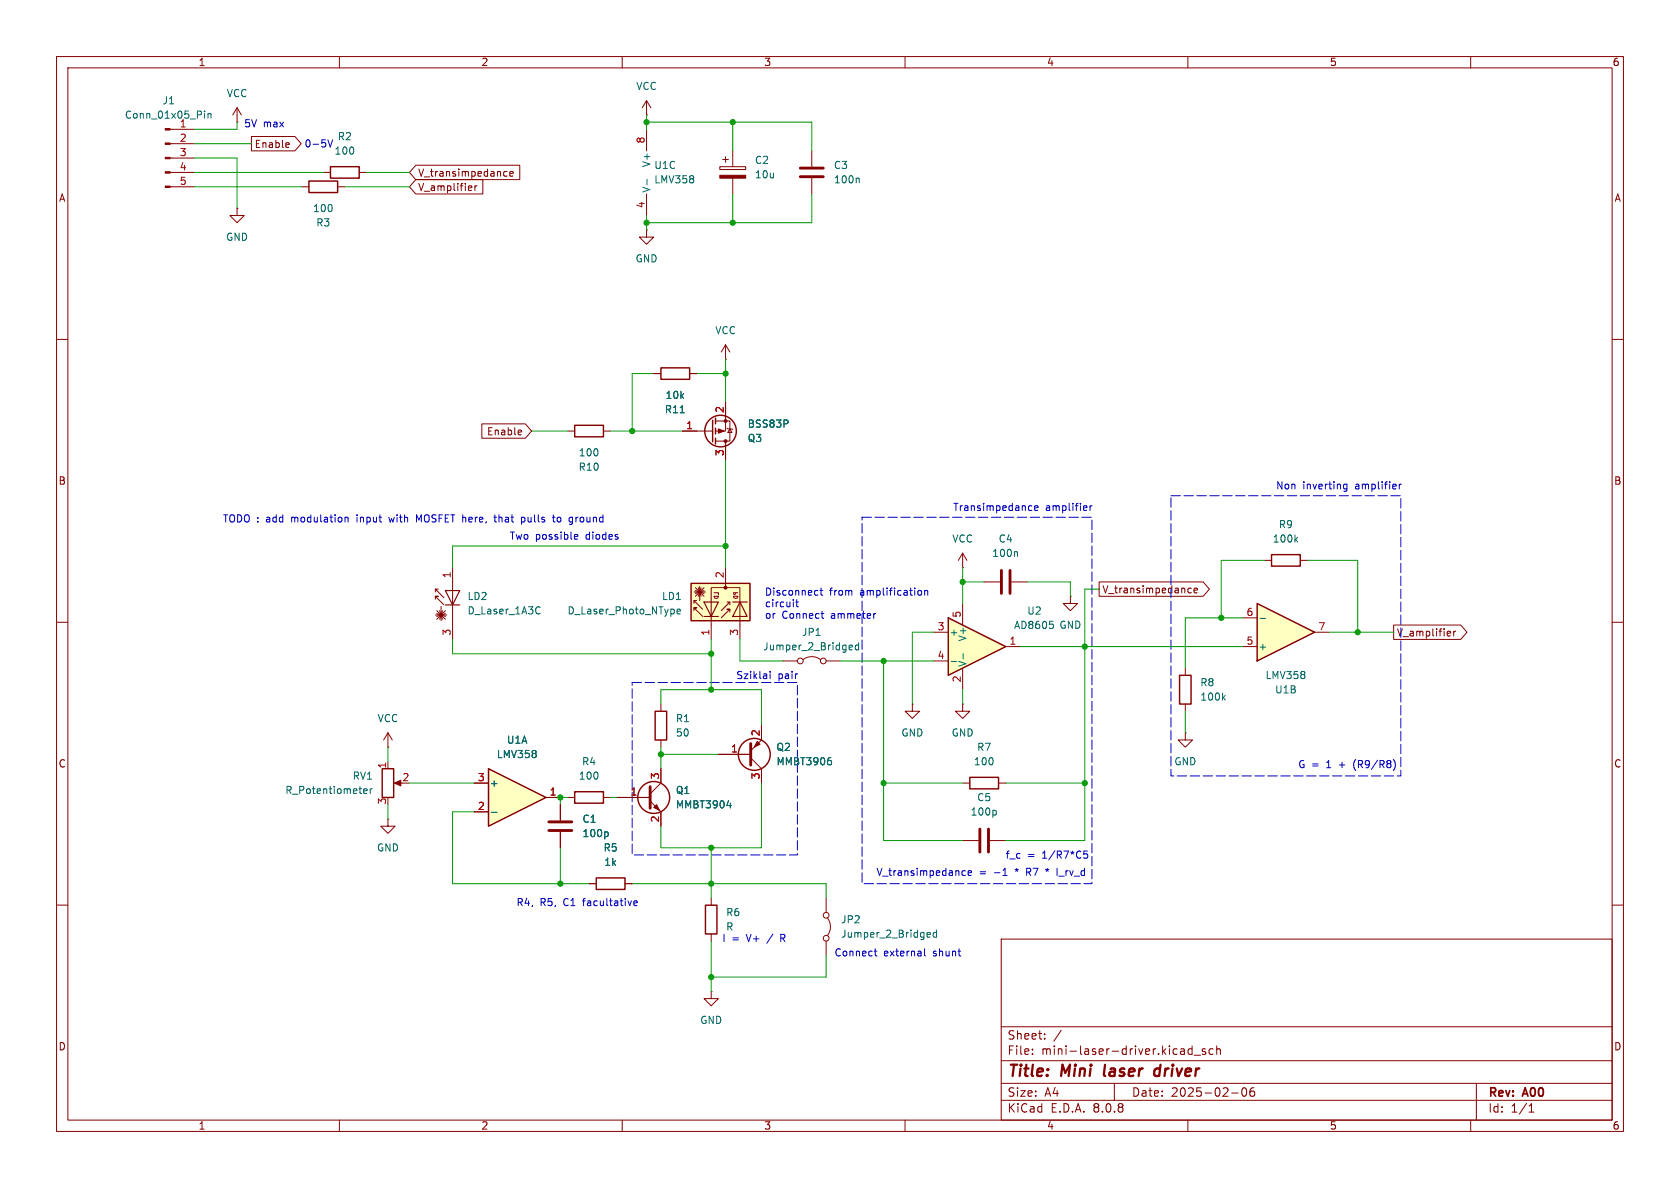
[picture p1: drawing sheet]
<svg xmlns="http://www.w3.org/2000/svg" width="297mm" height="210mm" viewBox="0 0 297 210" stroke-linecap="round" stroke-linejoin="round" font-family="sans-serif">
<g fill="none" stroke="#840000" stroke-width=".18">
<path d="M10 10h277v190h-277zM12 12h273v186h-273zM41.9 19.1l-.8 1.2M41.9 19.1v2.5M41.9 19.1l.8 1.2M60 10v2M110 10v2M114.3 17.8l-.8 1.3M114.3 17.8v2.5M114.3 17.8l.8 1.3M160 10v2M210 10v2"/>
<path d="M260 10v2M30.1 33h4.2M30.1 30.5h4.2M30.1 27.9h4.2M30.1 25.4h4.2M30.1 22.9h4.2M41.9 21.6h.1M114.3 20.3h.1M143.5 26.7v2.8M143.5 31.5v2.8M10 60h2M100.3 76.2h1.3"/>
<path d="M106.7 76.2h1.2M285 60h2M170.2 97.8l-.8 1.3M170.2 97.8v2.5M170.2 97.8l.7 1.3M10 110h2M170.2 100.3h.1M285 110h2M99.1 142.2v2.8M99.1 147.1v2.8M10 160h2M177 166h108v32h-108z"/>
<path d="M285 160h2M60 198v2M110 198v2M160 198v2M177 194.5h108M177 191.5h108M177 187.5h108M177 181.5h108M182.5 186.3v.1M182.5 185.5v.1M184.7 183.6v.1M184.7 182.8v.1"/>
<path d="M187.6 182.1l-1.3 2M197 191.5v3M210 198v2M210.7 184.9v1.5M210.7 185.5l-.4-.1-.3 .3v.4l.2 .2h.5M211.1 186.5h1.1M213.1 185.5l-.4-.1-.2 .2 .1 .2 .5 .2v.3h-.6M214.5 185.5l-.5-.1-.3 .3v.4l.2 .2h.6M215.1 185.5l.2-.1 .4 .1v.9M215.1 184.9v1.5M217.7 193.2h1.2M219.7 192.4l.2-.1a.81 .81 0 0 1 .6 .6 .81 .81 0 0 1-.3 .8l-.2 .1a.81 .81 0 0 1-.3-1.4z"/>
<path d="M221.7 192.3a.59 .59 0 0 0-.7 .6v.6l.1 .2 .4 .1 .2-.1 .1-.5-.1-.3h-.5l-.2 .3M260 198v2M261 191.5v6.5M270.3 196.6h.9M270.3 195.5l.4-.4v1.5"/>
</g>
<path d="M195.4 188.2l-.2 1.9M205.1 189a.66 .66 0 0 0-1 .3l-.1 .5 .2 .3 .1 .1 .6-.1M205.2 188.2l-.3 2" fill="none" stroke="#840000" stroke-width=".4"/>
<path d="M141.5 31.2h4M141.5 29.7h4M97 146.8h4.1M97 145.3h4.1" fill="none" stroke="#840000" stroke-width=".51"/>
<path d="M36.2 19.6v.2M36.2 20.1v.8M36.8 20.1v.8M36.8 20.2l.2-.1h.3v.8M151.7 31.5l.2 .2v.6M107.3 147.1l.2 .2v.4l-.2 .2" fill="none" stroke="#006464" stroke-width=".18"/>
<path d="M101.6 75.2h5.1v2h-5.1z" fill="none" stroke="#840000" stroke-width=".25"/>
<g fill="#840000" stroke="#840000" stroke-width=".18">
<path d="M29.2 32.9h.9v.2h-.9z"/>
<path d="M29.2 30.4h.9v.2h-.9z"/>
<path d="M29.2 27.8h.9v.3h-.9z"/>
<path d="M29.2 25.3h.9v.2h-.9z"/>
<path d="M29.2 22.7h.9v.3h-.9z"/>
</g>
<path d="M86.4 135.9l10.1 5.1-10.1 5.1z" fill="#ffffc2"/>
<path d="M86.4 135.9l10.1 5.1-10.1 5.1z" fill="none" stroke="#840000" stroke-width=".25"/>
<path d="M83.8 138.4h2.6M83.8 143.5h2.6M96.5 141h2.6" fill="none" stroke="#840000" stroke-width=".18"/>
<path d="M86.9 143.6h1" fill="none" stroke="#006464" stroke-width=".18"/>
<path d="M122.2 103.1h10.4v6.6h-10.4z" fill="#ffffc2"/>
<g fill="#840000" stroke="#840000" stroke-width=".18">
<path d="M133.9 131.1l.5 .5-1.1 .5z"/>
<path d="M69.7 138.4l1.2-.5v1z"/>
<circle cx="128.3" cy="103.9" r=".25"/>
</g>
<g fill="none" stroke="#840000" stroke-width=".18">
<path d="M41.9 36.8v1.3h1.3l-1.3 1.3-1.3-1.3h1.3M41.9 36.8h.1M53.3 33h1.3M59.7 33h1.3M114.3 22.9v3.8M114.3 34.3v3.8M77 105.9v-.5h.5h-.5l1.5 1.5M77 108.7h2M77 104.1v.5M77.2 108l1.5 1.5M77.2 108.5l1.5 .5M77.5 104.1h-.5l1.5 1.6"/>
<path d="M77.7 108l.5 1.5M78 107.2v2.5M78.2 108l-.5 1.5M78.7 108l-1.5 1.5M78.7 108.5l-1.5 .5M80 100.3v12.7M122.7 108v-.6h.5h-.5l1.5 1.6M122.7 104.6h2M122.7 106.2v.5M122.9 103.9l1.6 1.5M122.9 104.4l1.6 .5M123.2 106.2h-.5l1.5 1.5"/>
<path d="M123.4 103.9l.6 1.5M123.7 103.6v2.6M124 103.9l-.6 1.5M124.5 103.9l-1.6 1.5M124.5 104.4l-1.6 .5M125.7 113v-9.1h5.1v9.1M126.2 104.8h.8v.4M126.2 105.4h.8l-.1 .3-.3 .1-.2-.1zM128.3 100.3v3.6M128.5 106.4h.5l-1.5 1.6M129 108.2v-.5h-.5h.5l-1.5 1.5M129 106.4v.5"/>
<path d="M129.7 104.9l.2 .2 .1-.2M129.7 105.4h.7l-.1 .3-.3 .1-.2-.1zM129.7 104.8h.7M138.4 116.8h2.6M142 116.6a2.54 2.54 0 0 1 3 0M146 116.8h2.6M174 102.9h2.8M178.8 102.9h2.8M189.2 105.4v1.3h1.3l-1.3 1.3-1.2-1.3h1.2M189.2 105.4h.1M68.6 132.1h.1M68.6 129.5v2.6"/>
<path d="M68.6 134.6v1.3M68.6 129.5l-.8 1.3M68.6 129.5l.7 1.3M70.1 138.4h1M127 133.4h5.7M132.7 134l1.9 1.9v2.5M134.6 128.3v2.5l-1.9 1.9M68.6 144.8v1.3h1.2l-1.2 1.2-1.3-1.2h1.3M68.6 144.8h.1M100.3 141h1.3M106.7 141h1.2M125.7 158.8v1.2"/>
<path d="M146 158.8v2.5M125.7 175.3v1.2h1.3l-1.3 1.3-1.2-1.3h1.2M125.7 175.3h.1M125.7 165.1v1.3M146 166.4v2.5M146.3 162.3a2.54 2.54 0 0 1 0 3.1"/>
<circle cx="141.5" cy="116.8" r=".51"/>
<circle cx="145.5" cy="116.8" r=".51"/>
<circle cx="146.1" cy="161.8" r=".51"/>
<circle cx="146.1" cy="165.9" r=".51"/>
</g>
<path d="M78.7 104.4h2.6l-1.3 2.5zM78.7 106.9h2.6M124.5 106.4h2.5l-1.3 2.6zM124.5 109h2.5M129.5 106.4h2.6M130.8 106.4l1.3 2.6h-2.6z" fill="none" stroke="#840000" stroke-width=".2"/>
<g fill="none" stroke="#840000" stroke-width=".25">
<path d="M54.6 32h5.1v2h-5.1zM122.2 103.1h10.4v6.6h-10.4zM67.6 135.9h2v5.1h-2zM101.6 140h5.1v2h-5.1zM124.7 160h2v5.1h-2z"/>
<circle cx="133.3" cy="133.3" r="2.82"/>
</g>
<g fill="none" stroke="#006464" stroke-width=".18">
<path d="M114.4 31.7v1M179.7 97.5l.2 .2v.7M95.1 107.3l.4 .1M95.5 108.4l-.4 .1M119.7 108.1l.6-.1-.1-.3h-.3l-.2 .2 .1 .6h.4M150.2 114.8h.4M150.2 114.1l.3-.1 .2 .3-.6 .2M151.8 114.1l-.4-.1-.2 .3 .1 .5h.5M151.8 113.6v1.3M64.3 139.9l.6-.2-.1-.2-.3-.1-.2 .2 .1 .6h.4M65.4 139.4v.9M65.8 139.4l-.4 .3"/>
<path d="M146.6 133.9h.3M146.8 134.4l.2 .3v.3l-.2 .2M163.9 165.6h.5M163.9 164.9l.4-.1 .2 .3-.6 .2M165.6 164.9l-.4-.1-.2 .3 .1 .5h.5M165.6 164.4v1.3"/>
</g>
<path d="M177 100.8v4.1M178.6 100.8v4.1M132.7 131.4v3.9" fill="none" stroke="#840000" stroke-width=".51"/>
<path d="M167.6 109.2l10.2 5.1-10.2 5.1z" fill="#ffffc2"/>
<g fill="none" stroke="#840000" stroke-width=".25">
<path d="M116.8 65h5.1v2.1h-5.1zM224.8 98h5.1v2.1h-5.1zM167.6 109.2l10.2 5.1-10.2 5.1zM115.8 125.7h2.1v5.1h-2.1zM171.4 137.4h5.1v2h-5.1zM105.4 155.2h5.1v2h-5.1z"/>
<circle cx="115.6" cy="141" r="2.82"/>
</g>
<g fill="none" stroke="#840000" stroke-width=".18">
<path d="M127.3 29.5h4.5v.5h-4.5zM127.8 28.2h1M128.3 27.7v1M129.5 26.7v2.8M129.5 31.5v2.8M115.6 66h1.2M121.9 66h1.3M128.3 63.5h.1M128.3 61v2.5M128.3 61l-.8 1.2M128.3 61l.7 1.2M223.5 99.1h1.3"/>
<path d="M229.9 99.1h1.2M165.1 111.8h2.5M165.1 116.8h2.5M170.2 106.7v3.8M170.2 118.1v3.8M177.8 114.3h2.5M116.8 124.5v1.2M116.8 130.8v1.3M116.8 135.9v2.5l-1.9 1.9M161.3 124.5v1.2h1.3l-1.3 1.3-1.3-1.3h1.3M161.3 124.5h.1M170.2 124.5v1.2h1.2l-1.2 1.3-1.3-1.3h1.3"/>
<path d="M170.2 124.5h.1M170.2 138.4h1.2M176.5 138.4h1.3M209.5 129.5v1.3h1.3l-1.3 1.3-1.2-1.3h1.2M209.5 129.5h.1M104.1 156.2h1.3M109.2 141h5.7M110.5 156.2h1.3M114.9 141.6l1.9 1.9v2.6M170.2 148.6h2.8M175 148.6h2.8"/>
</g>
<path d="M120.3 73h.7M229.1 95.3l.3 .5M229.4 95l-.5 .5M168.2 116.9h.9M170.3 115.5v1M185.6 109.8h.6M186.1 110.4l.1 .2-.1 .4M128.5 142.4h.8M129.1 142v.8M175.9 143.2l.2 .3v.3l-.2 .3" fill="none" stroke="#006464" stroke-width=".18"/>
<path d="M114.9 139.1v3.8M173.2 146.6v4M174.8 146.6v4" fill="none" stroke="#840000" stroke-width=".51"/>
<g fill="#840000" stroke="#840000" stroke-width=".18">
<path d="M115.6 142.7l.5-.5 .5 1.1z"/>
<path d="M127.3 31h4.5v.5h-4.5z"/>
</g>
<path d="M222.2 106.7l10.2 5.1-10.2 5z" fill="#ffffc2"/>
<g fill="none" stroke="#840000" stroke-width=".25">
<path d="M58.4 29.5h5.1v2h-5.1zM126 74.3v3.8M126.5 73.9v1M126.5 75.7v1M126.5 77.5v1M208.5 119.4h2.1v5.1h-2.1zM222.2 106.7l10.2 5.1-10.2 5z"/>
<circle cx="127.4" cy="76.2" r="2.79"/>
</g>
<g fill="none" stroke="#840000" stroke-width=".18">
<path d="M44.4 24.1h7.7l1.1 1.3-1.1 1.3h-7.7zM51 25.2l.1 .3-.6 .1M51.1 26l-.1 .1M57.1 30.5h1.3M63.5 30.5h1.3M73.5 31.7h11.9v2.6h-11.9l-1.1-1.3zM73.5 29.2h18.4v2.6h-18.4l-1.1-1.3zM83.2 32.8l.2 .3-.6 .2M83.4 33.6l-.2 .1M84 32.8v.9M84.3 32.8l-.3 .3M89.1 31l.2 .2 .3-.1"/>
<path d="M89.6 30.4l-.3-.1-.2 .1M90.1 30.7l.6-.1v-.2l-.4-.1-.2 .2 .1 .6h.5M114.3 40.6v1.3h1.3l-1.3 1.3-1.3-1.3h1.3M114.3 40.6h.1M85.2 74.9h7.7l1.1 1.3-1.1 1.3h-7.7zM92 76l.2 .3-.6 .1M92.1 76.8l-.1 .1M115.6 66h1.2M120.6 76.2h5.4M121.9 66h1.3M126.5 74.4h2.5v3.6h-2.5M128.3 71.1v5.1h-1.8"/>
<path d="M128.3 78v3.3M128.5 75.7l.2 .1h.7l.1 .1M129 75.8l.4 .7h-.7zM194.3 102.9h18.4l1.1 1.2-1.1 1.3h-18.4zM209.5 118.1v1.3M210.1 104.7l.1 .1 .4-.1M210.6 104h-.4l-.1 .1M211.1 104.4l.6-.1-.1-.3h-.3l-.2 .1 .1 .6h.4M219.7 114.3h2.5M219.7 109.2h2.5M232.4 111.8h2.5M246.4 110.5h11.8l1.1 1.3-1.1 1.2h-11.8z"/>
<path d="M256.3 111.6l.2 .3-.7 .1M256.4 112.4h-.1M257 111.6v.8M257.4 111.6l-.4 .2M83.8 138.4h2.6M116.8 135.9v2.5M127 133.4h5.7M134.6 128.3v2.5M134.6 135.9v2.5M209.5 124.5v1.2M83.8 143.5h2.6M96.5 141h2.6"/>
<path d="M99.1 142.2v2.8M99.1 147.1v2.8M104.1 156.2h1.3M109.2 141h5.7M110.5 156.2h1.3M116.8 143.5v2.6"/>
</g>
<path d="M120.3 73h.7M139.3 74.4v.4M222.8 109.3h.9M146.6 133.9h.3M146.8 134.4l.2 .3v.3l-.2 .2M216.3 123.3l.3 .5M216.6 122.9l-.5 .5M86.9 143.6h1M107.3 147.1l.2 .2v.4l-.2 .2M128.5 142.4h.8M129.1 142v.8" fill="none" stroke="#006464" stroke-width=".18"/>
<g fill="#840000" stroke="#840000" stroke-width=".18">
<path d="M127 75.8l1 .4-1 .4z"/>
<circle cx="128.3" cy="74.4" r=".25"/>
<circle cx="128.3" cy="78" r=".25"/>
</g>
<g fill="none" stroke="#0000c2" stroke-width=".18">
<path d="M58 24.7l.4 1.3 .4-1.3M61 91.4v.9M61 91.6l.2-.2 .3 .1v.8M68.7 91.4l.3 .9M74.1 91.9l-.5-.9v1.3M87.3 91.4h.5M87.5 91v1.1l.3 .2M92.2 91.5l.4-.1 .2 .3-.1 .5h-.5M97.6 91.4h.5M97.8 91v1.1l.3 .2M98.9 91.4l-.3 .1-.1 .2 .1 .5 .3 .1M101.6 95.3h.5"/>
<path d="M101.6 94.5h.4l.2 .3-.7 .1M101.8 91.4v.9M102.1 91.4l-.3 .3M182.1 89.4l.3 .1M182.4 90.2h-.3M182.9 89.8l.6-.1-.1-.2-.3-.1-.2 .2 .1 .6h.4M192.1 89.5l.1 .2-.6 .1M192.7 89.4v.8M193.1 89.4l-.4 .2M238.1 85.6v1l-.2 .3-.3-.1M238.1 85.6h-.3l-.3 .2 .1 .6h.5M247.4 85.6v.8"/>
<path d="M247.7 85.6l-.3 .2M136.2 118.7v.1M136.2 119.1v.9M140.7 106.4h.5M140.9 106v1.1l.3 .2M144.2 104.4h.4M144.6 105.2h-.4M145 104.4h.4M145.1 108.5h.5M145.1 103.9v1.1l.3 .2M145.4 109.2l.2 .1M154.8 108.5h-.2"/>
<path d="M162.4 104.4h.3l.2 .2v.5l-.2 .1h-.3M163.5 104.5l.2-.1h.3v.8M163.5 104.4v.8M246.4 134.3a1.49 1.49 0 0 1 0 1.8M112.1 159.7l.6-.1-.1-.3-.4-.1-.1 .2v.6h.5M170.1 154.6l.2 .2 .4-.1M170.7 154l-.4-.1-.2 .1M171.2 154.3l.6-.1-.1-.2-.4-.1-.1 .2v.6h.5M177.3 154.8h.7M177.6 153.7l.1-.2v1.3M184.8 153.7l.3 .1-.2 .2M186.9 153.5v1.3"/>
<path d="M187.2 154.9h.9M192.2 150.4h-.6v.6l.2-.1 .4 .1 .1 .2-.1 .4-.1 .1-.5-.1M154.5 168.1h.5M154.7 167.7v1.1l.3 .2M163.4 167.7v1.1l.2 .2"/>
</g>
<path d="M152.4 91.4h40.6v64.8h-40.6zM207 87.6h40.6v49.6h-40.6zM111.8 120.7h29.2v30.4h-29.2z" fill="none" stroke="#0000c2" stroke-width=".18" stroke-dasharray="1.7 .6"/>
<g fill="none" stroke="#009600" stroke-width=".18">
<path d="M34.3 27.9h7.6v8.9M34.3 25.4h10.1M34.3 33h19M34.3 30.5h22.8M41.9 21.6v1.3h-7.6M61 33h11.4M64.8 30.5h7.6M114.3 21.6h29.2v5.1M114.3 20.3v2.6M114.3 38.1v2.5M129.5 21.6v5.1M129.5 34.3v5.1"/>
<path d="M143.5 34.3v5.1h-29.2M94 76.2h6.3M107.9 76.2h12.7M115.6 66h-3.8v10.2M123.2 66h5.1M128.3 63.5v7.6M128.3 81.3v19M128.3 96.5h-48.3v3.8M223.5 99.1h-7.6v10.1M231.1 99.1h8.9v12.7M80 113v2.6h45.7M125.7 113v8.9"/>
<path d="M130.8 113v3.8h7.6M148.6 116.8h16.5M156.2 116.8v31.8h14M165.1 111.8h-3.8v12.7M170.2 100.3v6.4M170.2 102.9h3.8M180.3 114.3h39.4M181.6 102.9h7.6v2.5M194.3 104.1h-2.5v44.5h-14M219.7 109.2h-10.2v8.9M234.9 111.8h11.5M68.6 132.1v2.5"/>
<path d="M72.4 138.4h11.4M116.8 124.5v-2.6h17.8v6.4M116.8 132.1v3.8M116.8 133.4h10.2M134.6 138.4v11.5h-17.8v-3.8M156.2 138.4h14M170.2 121.9v2.6M177.8 138.4h14M209.5 125.7v3.8M68.6 142.2v2.6M83.8 143.5h-3.8v12.7h24.1M99.1 149.9v6.3"/>
<path d="M100.3 141h-1.2v1.2M107.9 141h1.3M111.8 156.2h34.2v2.6M125.7 149.9v8.9M125.7 166.4v8.9M146 168.9v3.8h-20.3"/>
</g>
<g fill="#009600" stroke="#009600" stroke-width=".18">
<circle cx="156.2" cy="116.8" r=".46"/>
<circle cx="170.2" cy="102.9" r=".46"/>
<circle cx="156.2" cy="138.4" r=".46"/>
<circle cx="99.1" cy="156.2" r=".46"/>
<circle cx="128.3" cy="96.5" r=".46"/>
<circle cx="128.3" cy="66" r=".46"/>
<circle cx="111.8" cy="76.2" r=".46"/>
<circle cx="125.7" cy="115.6" r=".46"/>
<circle cx="125.7" cy="121.9" r=".46"/>
<circle cx="125.7" cy="172.7" r=".46"/>
<circle cx="99.1" cy="141" r=".46"/>
<circle cx="116.8" cy="133.4" r=".46"/>
<circle cx="125.7" cy="149.9" r=".46"/>
<circle cx="125.7" cy="156.2" r=".46"/>
<circle cx="129.5" cy="21.6" r=".46"/>
<circle cx="114.3" cy="21.6" r=".46"/>
<circle cx="114.3" cy="39.4" r=".46"/>
<circle cx="129.5" cy="39.4" r=".46"/>
<circle cx="191.8" cy="138.4" r=".46"/>
<circle cx="191.8" cy="114.3" r=".46"/>
<circle cx="215.9" cy="109.2" r=".46"/>
<circle cx="240" cy="111.8" r=".46"/>
</g>
<g font-size="2.8" fill="#840000">
<text x="178" y="190.9">Title:</text>
<text x="187.7" y="190.9">Mini</text>
<text x="196" y="190.9">laser</text>
<text x="205.7" y="190.9">driver</text>
</g>
<g font-size="2.1" fill="#840000">
<text x="178" y="184">Sheet:</text>
<text x="178" y="186.7">File:</text>
<text x="184.1" y="186.7">mini-laser-driver.kicad_sch</text>
<text x="178" y="196.9">KiCad</text>
<text x="178" y="194.1">Size:</text>
<text x="184.7" y="194.1">A4</text>
<text x="185.7" y="196.9">E.D.A.</text>
<text x="193.3" y="196.9">8.0.8</text>
<text x="200" y="194.1">Date:</text>
<text x="207" y="194.1">2025-02-06</text>
<text x="263" y="194.3">Rev:</text>
<text x="263" y="196.9">Id:</text>
<text x="267.1" y="196.9">1/1</text>
<text x="269.4" y="194.3">A00</text>
</g>
<g font-size="1.8" fill="#840000">
<text x="35" y="11.9">1</text>
<text x="85" y="11.9">2</text>
<text x="135" y="11.9">3</text>
<text x="185" y="11.9">4</text>
<text x="235" y="11.9">5</text>
<text x="285" y="11.9">6</text>
<text x="44.9" y="26.4">Enable</text>
<text x="10.3" y="35.9">A</text>
<text x="73.8" y="34">V_amplifier</text>
<text x="73.8" y="31.4">V_transimpedance</text>
<text x="285.3" y="35.9">A</text>
<text x="86" y="77.2">Enable</text>
<text x="10.3" y="85.9">B</text>
<text x="285.3" y="85.9">B</text>
<text x="194.8" y="105.1">V_transimpedance</text>
<text x="246.9" y="112.7">V_amplifier</text>
<text x="10.3" y="135.9">C</text>
<text x="285.3" y="135.9">C</text>
<text x="10.3" y="185.9">D</text>
<text x="285.3" y="185.9">D</text>
<text x="35" y="199.9">1</text>
<text x="85" y="199.9">2</text>
<text x="135" y="199.9">3</text>
<text x="185" y="199.9">4</text>
<text x="235" y="199.9">5</text>
<text x="285" y="199.9">6</text>
</g>
<g font-size="1.8" fill="#006464">
<text x="40" y="17.4">VCC</text>
<text x="112.4" y="16.1">VCC</text>
<text x="22" y="21.2">Conn_01x05_Pin</text>
<text x="28.7" y="18.6">J1</text>
<text x="31.7" y="22.6">1</text>
<text x="59" y="27.5">100</text>
<text x="59.6" y="25">R2</text>
<text x="115.2" y="29.7" transform="rotate(-90 115.2 29.7)">V+</text>
<text x="133.4" y="29.2">C2</text>
<text x="115.2" y="34.2" transform="rotate(-90 115.2 34.2)">V-</text>
<text x="115.6" y="30.1">U1C</text>
<text x="115.6" y="32.6">LMV358</text>
<text x="133.4" y="31.7">10u</text>
<text x="147.3" y="30.1">C3</text>
<text x="147.3" y="32.6">100n</text>
<text x="55.2" y="37.7">100</text>
<text x="55.8" y="40.2">R3</text>
<text x="39.9" y="42.8">GND</text>
<text x="112.3" y="46.6">GND</text>
<text x="126.4" y="59.3">VCC</text>
<text x="117.6" y="70.7">10k</text>
<text x="117.4" y="73.3">R11</text>
<text x="132.1" y="75.8">BSS83P</text>
<text x="102.2" y="83.4">R10</text>
<text x="102.2" y="80.9">100</text>
<text x="132.1" y="78.3">Q3</text>
<text x="226" y="93.6">R9</text>
<text x="168.3" y="96.1">VCC</text>
<text x="175.3" y="98.7">100n</text>
<text x="176.5" y="96.1">C4</text>
<text x="224.9" y="96.1">100k</text>
<text x="82.6" y="106.3">LD2</text>
<text x="116.9" y="106.3">LD1</text>
<text x="82.6" y="108.8">D_Laser_1A3C</text>
<text x="100.2" y="108.8">D_Laser_Photo_NType</text>
<text x="141.7" y="112.6">JP1</text>
<text x="167.8" y="112.6">+</text>
<text x="171" y="113.5" transform="rotate(-90 171 113.5)">V+</text>
<text x="179.2" y="111.4">AD8605</text>
<text x="181.5" y="108.8">U2</text>
<text x="187.2" y="111.4">GND</text>
<text x="134.8" y="115.2">Jumper_2_Bridged</text>
<text x="171" y="118" transform="rotate(-90 171 118)">V-</text>
<text x="222.4" y="115.2">+</text>
<text x="212.1" y="121.5">R8</text>
<text x="212.1" y="124.1">100k</text>
<text x="223.6" y="120.2">LMV358</text>
<text x="225.3" y="122.8">U1B</text>
<text x="66.7" y="127.9">VCC</text>
<text x="89.5" y="131.7">U1A</text>
<text x="119.4" y="127.9">R1</text>
<text x="119.4" y="130.4">50</text>
<text x="159.3" y="130.4">GND</text>
<text x="168.1" y="130.4">GND</text>
<text x="87.7" y="134.2">LMV358</text>
<text x="102.8" y="135.5">R4</text>
<text x="137.2" y="132.9">Q2</text>
<text x="137.2" y="135.5">MMBT3906</text>
<text x="172.1" y="135.5">100</text>
<text x="172.6" y="132.9">R7</text>
<text x="207.5" y="135.5">GND</text>
<text x="50.3" y="140.6">R_Potentiometer</text>
<text x="62.3" y="138">RV1</text>
<text x="86.5" y="139.3">+</text>
<text x="102.2" y="138">100</text>
<text x="119.4" y="140.6">Q1</text>
<text x="119.4" y="143.1">MMBT3904</text>
<text x="172.6" y="141.8">C5</text>
<text x="102.9" y="145.6">C1</text>
<text x="102.9" y="148.2">100p</text>
<text x="171.5" y="144.4">100p</text>
<text x="66.5" y="150.7">GND</text>
<text x="106.6" y="150.7">R5</text>
<text x="106.7" y="153.3">1k</text>
<text x="128.3" y="162.2">R6</text>
<text x="128.3" y="164.7">R</text>
<text x="148.6" y="163.4">JP2</text>
<text x="148.6" y="166">Jumper_2_Bridged</text>
<text x="123.7" y="181.2">GND</text>
</g>
<g font-size="1.8" fill="#0000c2">
<text x="43.1" y="22.7">5V</text>
<text x="46.5" y="22.7">max</text>
<text x="53.7" y="26.3">0-5V</text>
<text x="225.5" y="86.7">Non</text>
<text x="230.3" y="86.7">inverting</text>
<text x="239.7" y="86.7">amplifier</text>
<text x="39.3" y="92.6">TODO :</text>
<text x="47.2" y="92.6">add</text>
<text x="51.8" y="92.6">modulation</text>
<text x="63.5" y="92.6">input</text>
<text x="69.5" y="92.6">with</text>
<text x="74.5" y="92.6">MOSFET here,</text>
<text x="88.7" y="92.6">that</text>
<text x="90" y="95.6">Two</text>
<text x="93.6" y="92.6">pulls</text>
<text x="94.6" y="95.6">possible</text>
<text x="99.5" y="92.6">to</text>
<text x="102.5" y="92.6">ground</text>
<text x="103.7" y="95.6">diodes</text>
<text x="168.4" y="90.5">Transimpedance</text>
<text x="184.8" y="90.5">amplifier</text>
<text x="135.1" y="105.5">Disconnect</text>
<text x="135.1" y="107.5">circuit</text>
<text x="146.6" y="105.5">from</text>
<text x="152.2" y="105.5">amplification</text>
<text x="135.1" y="109.6">or</text>
<text x="138.2" y="109.6">Connect</text>
<text x="147" y="109.6">ammeter</text>
<text x="130.1" y="120.2">Sziklai</text>
<text x="137.5" y="120.2">pair</text>
<text x="229.4" y="136">G =</text>
<text x="234.6" y="136">1</text>
<text x="237" y="136">+</text>
<text x="239.7" y="136">(R9/R8)</text>
<text x="154.8" y="155">V_transimpedance</text>
<text x="173.1" y="155">=</text>
<text x="175.8" y="155">-1</text>
<text x="177.7" y="152">f_c</text>
<text x="179.8" y="155">*</text>
<text x="181.6" y="152">=</text>
<text x="181.9" y="155">R7</text>
<text x="184.4" y="152">1/R7*C5</text>
<text x="185.6" y="155">*</text>
<text x="187.7" y="155">I_rv_d</text>
<text x="91.2" y="160.4">R4,</text>
<text x="95.5" y="160.4">R5,</text>
<text x="99.7" y="160.4">C1</text>
<text x="103.4" y="160.4">facultative</text>
<text x="127.6" y="166.7">I</text>
<text x="129.4" y="166.7">=</text>
<text x="132.1" y="166.7">V+</text>
<text x="135.9" y="166.7">/</text>
<text x="138.4" y="166.7">R</text>
<text x="147.4" y="169.3">Connect</text>
<text x="156.2" y="169.3">external</text>
<text x="165.1" y="169.3">shunt</text>
</g>
<g font-size="1.8" fill="#a90000">
<text x="31.7" y="25.1">2</text>
<text x="31.7" y="27.7">3</text>
<text x="114" y="25.5" transform="rotate(-90 114 25.5)">8</text>
<text x="31.7" y="30.2">4</text>
<text x="31.7" y="32.8">5</text>
<text x="114" y="36.9" transform="rotate(-90 114 36.9)">4</text>
<text x="121.2" y="75.9">1</text>
<text x="128" y="73.1" transform="rotate(-90 128 73.1)">2</text>
<text x="128" y="80.7" transform="rotate(-90 128 80.7)">3</text>
<text x="79.8" y="102.3" transform="rotate(-90 79.8 102.3)">1</text>
<text x="128" y="102.3" transform="rotate(-90 128 102.3)">2</text>
<text x="79.8" y="112.5" transform="rotate(-90 79.8 112.5)">3</text>
<text x="125.5" y="112.5" transform="rotate(-90 125.5 112.5)">1</text>
<text x="130.6" y="112.5" transform="rotate(-90 130.6 112.5)">3</text>
<text x="165.7" y="111.5">3</text>
<text x="169.9" y="109.3" transform="rotate(-90 169.9 109.3)">5</text>
<text x="220.3" y="109">6</text>
<text x="233" y="111.5">7</text>
<text x="165.7" y="116.6">4</text>
<text x="178.4" y="114">1</text>
<text x="220.3" y="114">5</text>
<text x="169.9" y="120.7" transform="rotate(-90 169.9 120.7)">2</text>
<text x="134.4" y="130.2" transform="rotate(-90 134.4 130.2)">2</text>
<text x="68.3" y="136" transform="rotate(-90 68.3 136)">1</text>
<text x="116.6" y="137.9" transform="rotate(-90 116.6 137.9)">3</text>
<text x="129.2" y="133.1">1</text>
<text x="134.4" y="137.9" transform="rotate(-90 134.4 137.9)">3</text>
<text x="68.3" y="142.3" transform="rotate(-90 68.3 142.3)">3</text>
<text x="71" y="138.2">2</text>
<text x="84.4" y="143.3">2</text>
<text x="84.4" y="138.2">3</text>
<text x="97.1" y="140.7">1</text>
<text x="111.4" y="140.7">1</text>
<text x="116.6" y="145.5" transform="rotate(-90 116.6 145.5)">2</text>
</g>
</svg>
